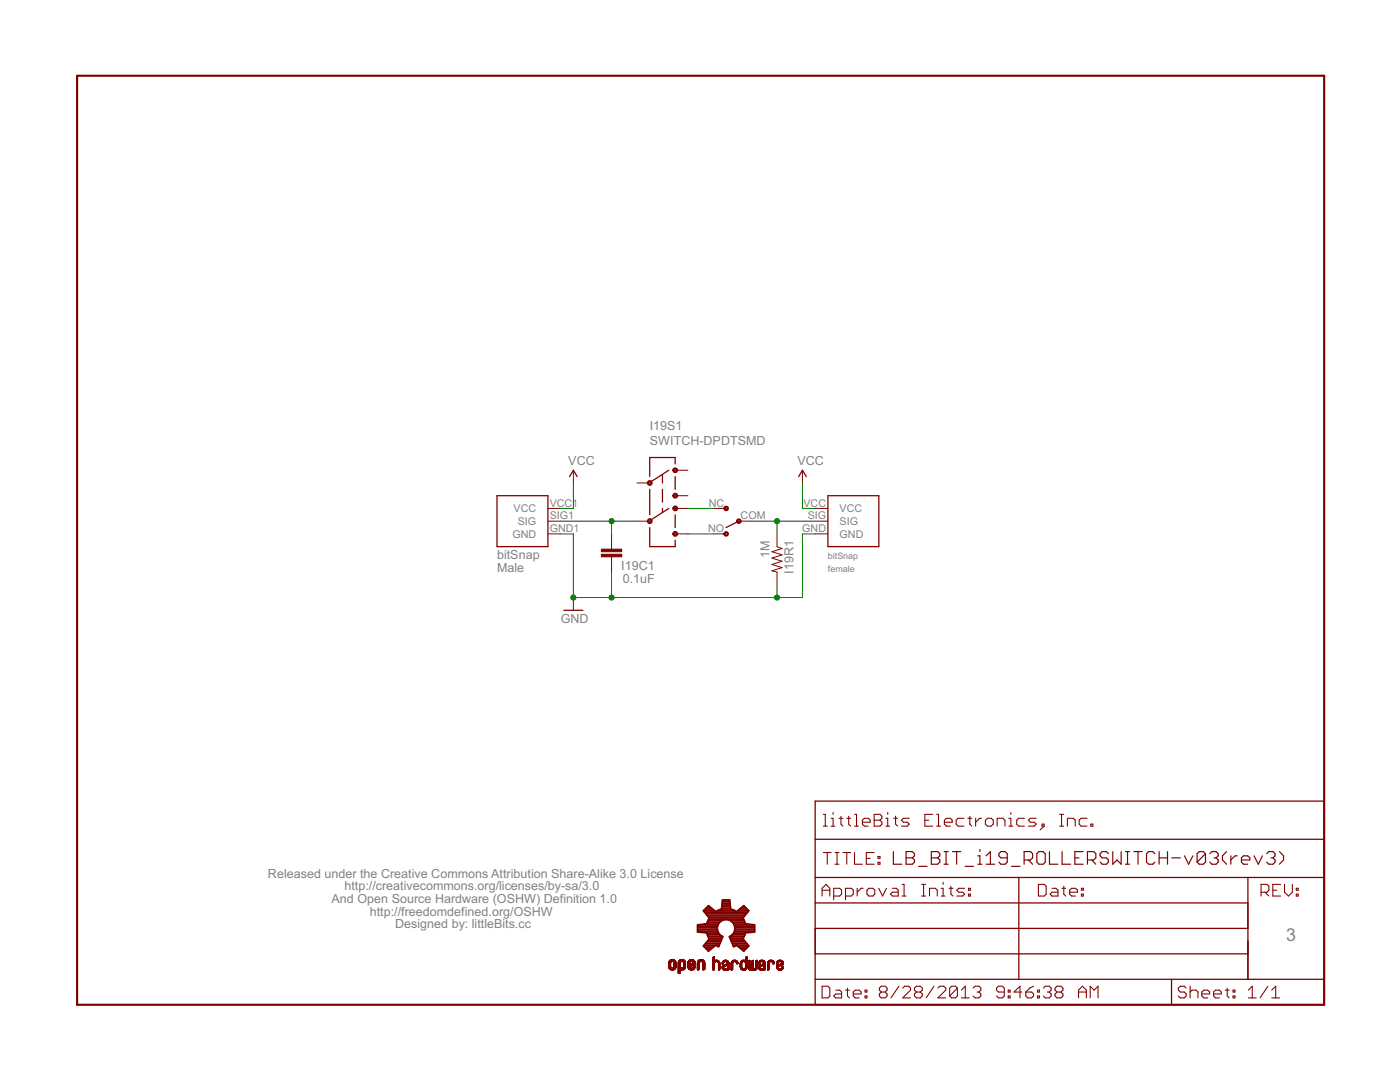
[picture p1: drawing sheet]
<svg xmlns="http://www.w3.org/2000/svg" width="279mm" height="216mm" viewBox="0 0 279 216" stroke-linecap="round" stroke-linejoin="round" font-family="sans-serif">
<g fill="none" stroke="#800000" stroke-width=".2">
<path d="M114.4 93.8v2.6M127.1 96.4h2.6M134.7 93.8h2.6M134.7 98.9h2.6M160.1 93.8v2.6M109.3 101.5h2.6M109.3 104h2.6M109.3 106.5h2.6M114.4 119.2v2.6M122 106.5v3.1M122 111.1v3.1M127.1 104h2.6"/>
<path d="M134.7 101.5h2.6M134.7 106.5h2.6M142.4 101.5h2.5M142.4 106.5h2.5M147.4 104h2.6M155.1 106.5v2.6l1 .4-2 .6 2 .6-2 .7 2 .6-2 .6 2 .7-2 .6 1 .3v2.5M162.7 101.5h2.5M162.7 104h2.5M162.7 106.5h2.5M133.5 192.9h.4M133.5 192.9h.3M133.5 192.8h.3"/>
<path d="M133.5 192.7h.3M133.5 192.6h.3M133.5 192.5h.3M133.5 192.4h.3M133.5 192.3h.3M133.5 192.2h.3M133.5 192.1h.3M133.5 192h.4M133.5 193.1h.5M133.5 193h.4M133.5 193.2h1.4M133.5 191.9h1.4"/>
<path d="M133.6 191.8h1.2M133.6 191.7h1.2M133.6 191.7h1.1M133.6 193.3h1.1M133.7 193.4h1M133.7 191.6h1M133.8 191.6h.8M133.8 193.5h.8M133.9 192.1h-.4M133.9 192h-.4M133.9 193.5h.6M133.9 191.5h.6"/>
<path d="M134 191.9l-.5 .1M134 191.9h-.5M134 191.5h.3M134 193.6h.3M134.3 191.9h.6M134.4 191.9h.5M134.5 193h.4M134.5 192h.4M134.5 192.9h.4M134.5 192.8h.4M134.5 192.7h.4M134.5 192.6h.4"/>
<path d="M134.5 192.5h.4M134.5 192.4h.4M134.5 192.3h.4M134.5 192.2h.4M134.5 192.1h.4M134.8 193.3h-1.2M134.8 193.2l-1.2 .1M134.9 193.1h-.6M134.9 193.1h-.5M135.4 194.1h.3M135.4 194h.3M135.4 193.9h.3"/>
<path d="M135.4 193.8h.3M135.4 193.7h.3M135.4 193.6h.3M135.4 193.6h.4M135.4 193.2h1.4M135.4 193.1h.6M135.4 193.1h.5M135.4 193h.4M135.4 192.9h.4M135.4 192.9h.3M135.4 192.8h.3M135.4 192.7h.3"/>
<path d="M135.4 192.6h.3M135.4 192.5h.3M135.4 192.4h.3M135.4 192.3h.3M135.4 192.2h.3M135.4 192.1h.3M135.4 192h.4M135.4 194.3h.1M135.4 191.8h1.3M135.5 191.7h1.2M135.6 194.2h-.2M135.6 191.6h1"/>
<path d="M135.7 191.6h.8M135.7 194.2h-.3M135.7 194.1h-.3M135.8 192.1h-.4M135.8 192h-.4M135.8 191.5h.6M135.9 191.9h-.5M135.9 191.5h.3M136 193.6h.2M136.2 191.9h.6M136.3 191.9h.5M136.4 193.5h-1"/>
<path d="M136.4 193h.4M136.4 192h.4M136.4 192.1h.4M136.4 192.9h.4M136.4 192.8h.4M136.4 192.7h.4M136.4 192.6h.4M136.4 192.5h.4M136.4 192.4h.4M136.4 192.3h.4M136.4 192.2h.4M136.5 193.5h-1.1"/>
<path d="M136.6 193.4h-1.2M136.7 193.3l-1.3 .1M136.7 193.3h-1.3M136.7 193.2l-1.3 .1M136.8 191.8l-1.4 .1M136.8 193.1h-.6M136.8 193.1h-.5M137.3 193h.4M137.3 192.9h.4M137.3 192.4h1.4M137.3 192.3h.3M137.3 192.2h.3"/>
<path d="M137.3 192.1h.4M137.3 193.1h.6M137.3 193.1h.5M137.3 192h.4M137.3 193.2h1.4M137.4 191.9h1.3M137.4 193.2h1.2M137.4 191.8h1.2M137.4 193.3h1.2M137.4 191.7h1.2M137.5 191.7h1.1M137.5 193.4h1"/>
<path d="M137.5 191.6h1M137.6 193.5h.8M137.6 191.5l.8 .1M137.7 192.1l-.4 .1M137.7 192h-.4M137.8 193.5h.5M137.8 192.8h-.5M137.8 191.5h.5M137.8 191.9l-.5 .1M137.9 191.9h-.6M137.9 193.6h.2M137.9 192.8h-.6"/>
<path d="M137.9 192.3h.8M137.9 191.5h.3M138 192.7h-.7M138.1 192.7h-.8M138.1 192.3h.6M138.2 191.9h.5M138.2 192.2h.5M138.2 192.6l-.9 .1M138.2 193.1h.5M138.2 191.9l.5 .1M138.3 192h.4M138.3 193h.4"/>
<path d="M138.3 192.2h.4M138.3 192.9h.4M138.3 192.6h-1M138.3 192.1h.4M138.4 192.8h.3M138.4 192.5l-1.1 .1M138.5 192.7h.2M138.6 192.5h-1.3M138.6 192.7h.1M138.6 192.4h-1.3M138.7 193.1h-.5M139.2 193.4h.4"/>
<path d="M139.2 193.3h.4M139.2 193.2h.4M139.2 193.1h.4M139.2 193h.4M139.2 192.9h.4M139.2 192.8h.4M139.2 192.7h.4M139.2 192.6h.4M139.2 192.5h.4M139.2 192.4h.4M139.2 192.3h.4M139.2 192.2h.4"/>
<path d="M139.2 192.1h.4M139.2 193.5h.2M139.3 191.9h1.3M139.3 191.8h1.3M139.3 191.7h1.2M139.4 191.6h1M139.5 193.5h-.3M139.5 191.5h.8M139.6 193.4h-.4M139.6 192.1h-.4M139.6 192h-.4M139.7 192h-.5"/>
<path d="M139.7 191.5h.5M139.7 191.9l-.5 .1M139.8 191.5h.3M139.8 191.9h-.6M140.1 191.9h.5M140.1 191.9l.5 .1M140.2 192h.4M140.2 192h.5M140.3 193.4h.4M140.3 193.3h.4M140.3 193.2h.4M140.3 193.1h.4"/>
<path d="M140.3 193h.4M140.3 192.9h.4M140.3 192.8h.4M140.3 192.7h.4M140.3 192.6h.4M140.3 192.5h.4M140.3 192.4h.4M140.3 192.3h.4M140.3 192.2h.4M140.3 192.1h.4M140.4 193.5h-.1M140.6 193.5h-.3"/>
<path d="M140.7 193.4h-.4M142.3 193.6h.1M142.3 193.4h.3M142.3 193.3h.3M142.3 193.2h.3M142.3 193.1h.3M142.3 193h.3M142.3 192.9h.3M142.3 192.8h.3M142.3 192.7h.3M142.3 192.6h.3M142.3 192.5h.3"/>
<path d="M142.3 192.4h.3M142.3 192.3h.3M142.3 192.2h.3M142.3 191.9h1.3M142.3 191.8h1.2M142.3 191.7h1.1M142.3 191.6h.3M142.3 191.5h.3M142.3 191.4h.3M142.3 191.3h.3M142.3 191.2h.3M142.3 191.1h.3"/>
<path d="M142.3 191h.3M142.4 190.9h.2M142.5 193.5h-.2M142.5 190.9h.1M142.6 193.5h-.3M142.6 192.1l-.3 .1M142.6 192.1h-.3M142.7 192h-.4M142.7 191.6h.6M142.8 191.6h.4M142.8 191.9l-.5 .1M142.9 191.9h-.6"/>
<path d="M143.1 191.9h.5M143.2 191.9l.4 .1M143.3 192h.3M143.3 192.1h.3M143.4 192.1l.3 .1M143.4 193.6h.1M143.4 193.4h.2M143.4 193.4h.3M143.4 193.3h.3M143.4 193.2h.3M143.4 193.1h.3M143.4 193h.3"/>
<path d="M143.4 192.9h.3M143.4 192.8h.3M143.4 192.7h.3M143.4 192.6h.3M143.4 192.5h.3M143.4 192.4h.3M143.4 192.3h.3M143.4 192.2h.3M143.6 193.5h-.2M144.1 193.2h.4M144.1 193.1h.3M144.1 193h.3"/>
<path d="M144.1 192.4h.2M144.1 192.3h.3M144.1 192.2h.3M144.1 193.3h.5M144.1 193.2l.4 .1M144.1 192.9h.4M144.2 193.3h.8M144.2 193.4h.8M144.3 193.4h.7M144.3 191.9h1.1M144.3 193.5h.7M144.3 191.8h1"/>
<path d="M144.4 192.3h-.3M144.4 191.7h.8M144.4 193.5h.6M144.4 192.1l-.3 .1M144.4 193h-.3M144.4 192.6h1.1M144.5 192.1h-.4M144.5 193.6h.5M144.5 192.9l-.4 .1M144.5 192h-.4M144.5 191.6h.6M144.5 192.6h1"/>
<path d="M144.5 192h-.3M144.6 191.6h.4M144.6 191.9l-.4 .1M144.6 192.8h-.5M144.7 192.5h.8M144.7 193.6h-.1M144.7 191.9h-.5M144.7 193.6h.1M144.8 192.8h-.7M144.8 193.3h.1M144.8 192.4h.7M144.9 191.9h.5"/>
<path d="M144.9 192.7h-.7M144.9 192.4h.6M145 192.7h-.7M145 191.9l.4 .1M145 192.3h.5M145.1 192h.3M145.1 192h.4M145.1 192.3h.4M145.1 192.1h.4M145.2 192.7h.3M145.2 192.3h.3M145.2 192.2h.3"/>
<path d="M145.2 192.1h.3M145.2 193.4h.3M145.2 193.3h.3M145.2 193.2h.3M145.2 193.1h.3M145.2 193h.3M145.2 192.9h.3M145.2 192.8h.3M145.2 193.6h.1M145.4 193.5h-.2M145.5 193.5h-.3M145.5 192.6l-1.2 .1"/>
<path d="M145.9 193.6h.1M145.9 193.4h.3M145.9 193.3h.3M145.9 193.2h.3M145.9 193.1h.3M145.9 193h.3M145.9 192.9h.3M145.9 192.8h.3M145.9 192.7h.3M145.9 192.6h.3M145.9 192.5h.3M145.9 192.4h.3"/>
<path d="M145.9 192.3h.3M145.9 192.2h.3M145.9 192.1h.3M146 191.9h1.2M146.1 191.8h1M146.1 193.5h-.2M146.2 191.7h.9M146.2 191.7h.8M146.2 193.5h-.3M146.3 192.1h-.4M146.3 192h-.3M146.3 191.6h.6"/>
<path d="M146.4 191.6h.4M146.4 191.9l-.4 .1M146.6 191.9h-.6M146.7 191.9h.5M146.8 191.9l.4 .1M146.9 192h.4M146.9 192.1h.4M147 192.1h.3M147 192.3h.3M147 192.2h.3M147 192.3h.2M147.3 192.2l-.3 .1"/>
<path d="M147.7 192.9h.3M147.7 192.8h.3M147.7 192.7h.3M147.7 192.6h.3M147.7 192.5h.3M147.7 192.4h.3M147.7 192.3h.3M147.7 193h.3M147.7 192.2h.3M147.8 193.1h.3M147.8 193.2h.3M147.8 193.2l.4 .1"/>
<path d="M147.8 193.3h.5M147.9 193.3h1.1M147.9 191.9h1.2M147.9 193.4h1M147.9 191.8h1.2M148 191.7h1.1M148 193.5h.8M148.1 193.5h.7M148.1 192.1h-.3M148.1 192h-.3M148.1 191.6h.6M148.2 193.6h.5"/>
<path d="M148.2 192h-.4M148.2 191.6h.5M148.3 191.9l-.5 .1M148.4 193.6h.1M148.4 191.9h-.6M148.5 193.6h.1M148.5 191.9h.6M148.5 193.3h.5M148.6 191.9h.5M148.6 193.3h.4M148.7 192h.4M148.7 193.1h.4"/>
<path d="M148.8 192.1h.3M148.8 191.6h.3M148.8 193h.3M148.8 192.9h.3M148.8 192.8h.3M148.8 192.7h.3M148.8 192.6h.3M148.8 192.5h.3M148.8 192.4h.3M148.8 192.3h.3M148.8 192.2h.3M148.8 191.5h.3"/>
<path d="M148.8 191.4h.3M148.8 191.3h.3M148.8 191.2h.3M148.8 191.1h.3M148.8 191h.3M148.9 190.9h.2M149 190.9h.1M149.1 193.2h-.4M149.1 193.1h-.3M149.4 193.2h.3M149.4 193.1h.3M149.4 193h.3"/>
<path d="M149.4 192.9h.3M149.4 192.8h.3M149.4 192.7h.3M149.4 192.6h.3M149.4 192.5h.3M149.4 192.4h.3M149.4 192.3h.3M149.4 192.2h.3M149.4 192.1h.3M149.4 192h.3M149.4 191.9h.3M149.4 191.8h.3"/>
<path d="M149.4 191.7h.3M149.4 193.3h1.6M149.4 193.3h.4M149.5 193.4h1.5M149.5 193.5h1.4M149.5 191.6h.2M149.6 191.6h.1M149.6 193.5h.6M149.7 193.6h.4M149.8 193.6h.1M149.9 193.6h.1M149.9 193.3h.6"/>
<path d="M150 193.3h.5M150.1 193.2h.3M150.1 193.1h.3M150.1 193h.3M150.1 192.9h.3M150.1 192.8h.3M150.1 192.7h.3M150.1 192.6h.3M150.1 192.5h.3M150.1 192.4h.3M150.1 192.3h.3M150.1 192.2h.3"/>
<path d="M150.1 192.1h.3M150.1 192h.3M150.1 191.9h.3M150.1 191.8h.3M150.1 191.7h.3M150.2 191.6h.2M150.3 193.5h.6M150.3 191.6h.1M150.4 193.6h.4M150.6 193.6h.1M150.6 193.3h.5M150.7 193.3h.4"/>
<path d="M150.7 193.2h.4M150.8 193.1h.3M150.8 193h.3M150.8 192.9h.3M150.8 192.8h.3M150.8 192.7h.3M150.8 192.6h.3M150.8 192.5h.3M150.8 192.4h.3M150.8 192.3h.3M150.8 192.2h.3M150.8 192.1h.3"/>
<path d="M150.8 192h.3M150.8 191.9h.3M150.8 191.8h.3M150.8 191.7h.3M150.9 191.6h.2M151 191.6h.1M151.4 193.2h.3M151.4 193.1h.3M151.4 193h.3M151.4 192.4h.1M151.4 192.3h.2M151.4 192.2h.3"/>
<path d="M151.4 193.2l.4 .1M151.4 192.9h.4M151.4 193.3h.5M151.4 193.3l.8 .1M151.4 192h.4M151.5 193.4h.8M151.6 191.8h1M151.6 193.5h.7M151.6 192.3h-.2M151.6 191.7h.9M151.7 193.5h.6M151.7 192.2h-.3"/>
<path d="M151.7 192.6h1M151.7 192.1h-.3M151.7 193.6h.5M151.7 192.9l-.3 .1M151.7 192h-.3M151.8 192.6h.9M151.8 191.6h.5M151.9 191.9l-.5 .1M151.9 192.8h-.5M151.9 192.5h.8M151.9 193.6h.1M152 191.9h-.5"/>
<path d="M152 192.8h-.6M152 193.3h.2M152 192.4h.7M152.1 191.9h.5M152.1 192.7h-.7M152.1 192.4h.6M152.2 191.9l.5 .1M152.2 192.7h-.7M152.3 192.3h.4M152.3 192h.4M152.4 192h.3M152.4 192.3h.3"/>
<path d="M152.4 192.1h.3M152.4 193.6h.2M152.4 193.4h.3M152.4 193.3h.3M152.4 193.2h.3M152.4 193.1h.3M152.4 193h.3M152.4 192.9h.3M152.4 192.8h.3M152.4 192.7h.3M152.4 192.2h.3M152.6 191.8l-1.1 .1"/>
<path d="M152.6 193.5h-.2M152.7 193.5h-.3M152.7 192.6l-1.1 .1M153.2 193.6h.1M153.2 193.4h.3M153.2 193.3h.3M153.2 193.2h.3M153.2 193.1h.3M153.2 193h.3M153.2 192.9h.3M153.2 192.8h.3M153.2 192.7h.3"/>
<path d="M153.2 192.6h.3M153.2 192.5h.3M153.2 192.4h.3M153.2 192.3h.3M153.2 192.2h.3M153.2 192.1h.3M153.2 192h.4M153.3 191.9h1.1M153.4 193.5h-.2M153.4 191.8h1M153.4 191.7h.9M153.5 193.5h-.3"/>
<path d="M153.5 191.7h.8M153.5 192.1h-.3M153.5 192h-.3M153.5 191.6h.7M153.6 191.6h.5M153.7 191.9l-.5 .1M153.8 191.9h-.5M153.9 191.9h.6M154.1 191.9h.4M154.1 192h.4M154.2 192h.3M154.2 192.1h.3"/>
<path d="M154.2 192.3h.2M154.2 192.2h.3M154.5 192.3h-.3M155 193.1h.3M155 193h.3M155 192.5h1.1M155 192.5h.3M155 192.4h.3M155 192.3h.3M155 192.2h.3M155 193.1h.4M155 193.2h.4"/>
<path d="M155 192h.4M155.1 193.3h.5M155.1 193.2l.4 .1M155.1 193.3h1.1M155.1 191.9h1.1M155.2 193.4h1M155.2 193.4h.9M155.2 191.8h1M155.2 193.5h.9M155.2 191.7h.9M155.3 191.7h.8M155.3 192.9h-.3"/>
<path d="M155.3 192.1h-.3M155.3 193.5h.7M155.4 192.9h-.4M155.4 192h-.4M155.4 191.6h.6M155.4 193.6h.5M155.4 191.6h.5M155.5 192.8h-.5M155.5 191.9l-.4 .1M155.6 192.8h-.6M155.6 191.9h-.5M155.6 193.6h.1"/>
<path d="M155.7 193.6h.1M155.7 192.7h-.7M155.7 191.9h.6M155.8 193.3h.5M155.8 192.7h-.8M155.8 192.3h.6M155.9 191.9l.4 .1M155.9 192.3h.5M155.9 192.6l-.9 .1M155.9 192h.4M156 192h.3M156 193.1h.3"/>
<path d="M156 192.1h.3M156 192.3h.4M156.1 193h.2M156.1 192.6h-1.1M156.1 192.2h.2M156.1 192.9h.3M156.2 192.8h.2M156.3 192.8h.1M156.3 193.2l-.4 .1M156.3 192.5h-.8M156.3 193.2h-.4M156.3 193.1h-.3"/>
<path d="M156.3 192.4h-.7M156.4 193h-.3M156.4 192.4h-.7"/>
</g>
<g fill="#800000" stroke="#800000" stroke-width=".2">
<path d="M120 109.6h4.1v.5h-4.1z"/>
<path d="M120 110.6h4.1v.5h-4.1z"/>
</g>
<g fill="none" stroke="#800000" stroke-width=".25">
<path d="M99.2 98.9h10.1v10.2h-10.1zM113.7 95.1l.7-1.3 .8 1.3M129.7 97.6v5.1M132.2 94.8v1.6M132.2 97.6v2.6M133.5 93.8l-3.6 2.3M134.7 92.6v-1.3h-5v3.8M134.7 95.1v2.5M159.4 95.1l.7-1.3 .8 1.3M165.2 98.9h10.2v10.2h-10.2zM129.7 105.3v3.8h5v-1.3M132.2 101.5v.7"/>
<path d="M133.5 101.5l-3.6 2.2M134.7 102.7v2.6M147.4 104l-2.5 1.3M112.5 121.8h3.8M162.7 159.9h101.6v40.6h-101.6zM162.7 175.1h101.6M162.7 167.5h101.6M203.3 175.1v20.3M249 175.1v20.3M162.7 195.4h101.6M162.7 180.2h86.3M162.7 185.3h86.3"/>
<path d="M162.7 190.3h86.3M233.8 195.4v5.1"/>
</g>
<g fill="#800000" stroke="#800000" stroke-width=".2">
<path d="M129.4 96a.49 .49 0 0 1 .7 .2 .49 .49 0 0 1-.3 .7 .49 .49 0 0 1-.6-.5h.2a.24 .24 0 0 1 .4-.2 .24 .24 0 0 1 0 .3 .24 .24 0 0 1-.3 0l-.3-.1z" fill-rule="evenodd"/>
<path d="M134.5 93.5a.49 .49 0 0 1 .7 .1 .49 .49 0 0 1-.3 .7 .49 .49 0 0 1-.6-.5h.2a.24 .24 0 0 1 .3-.2 .24 .24 0 0 1 .1 .4 .24 .24 0 0 1-.4-.1l-.2-.1z" fill-rule="evenodd"/>
<path d="M134.5 98.5a.49 .49 0 0 1 .7 .2 .49 .49 0 0 1-.3 .7 .49 .49 0 0 1-.6-.5h.2a.24 .24 0 0 1 .3-.2 .24 .24 0 0 1 .1 .4 .24 .24 0 0 1-.4-.1l-.2-.1z" fill-rule="evenodd"/>
<path d="M134.5 101.1a.49 .49 0 0 1 .7 .2 .49 .49 0 0 1-.3 .6 .49 .49 0 0 1-.6-.4h.2a.24 .24 0 0 1 .3-.3 .24 .24 0 0 1 .1 .4 .24 .24 0 0 1-.4 0l-.2-.1z" fill-rule="evenodd"/>
<path d="M134.5 106.2a.49 .49 0 0 1 .7 .1 .49 .49 0 0 1-.3 .7 .49 .49 0 0 1-.6-.5h.2a.24 .24 0 0 1 .3-.2 .24 .24 0 0 1 .1 .4 .24 .24 0 0 1-.4-.1l-.2-.1z" fill-rule="evenodd"/>
<path d="M129.4 103.6a.49 .49 0 0 1 .7 .2 .49 .49 0 0 1-.3 .7 .49 .49 0 0 1-.6-.5h.2a.24 .24 0 0 1 .4-.2 .24 .24 0 0 1 0 .4 .24 .24 0 0 1-.3-.1l-.3-.1z" fill-rule="evenodd"/>
<path d="M144.6 106.2a.46 .46 0 0 1 .7 .2 .46 .46 0 0 1-.3 .6 .46 .46 0 0 1-.6-.5h.3a.26 .26 0 0 1 .3-.2 .26 .26 0 0 1 .1 .4 .26 .26 0 0 1-.4-.1l-.3-.1z" fill-rule="evenodd"/>
<path d="M144.6 101.1a.46 .46 0 0 1 .7 .2 .46 .46 0 0 1-.3 .6 .46 .46 0 0 1-.6-.4h.3a.26 .26 0 0 1 .3-.3 .26 .26 0 0 1 .1 .4 .26 .26 0 0 1-.4 0l-.3-.1z" fill-rule="evenodd"/>
<path d="M147.2 103.6a.46 .46 0 0 1 .7 .2 .46 .46 0 0 1-.4 .7 .46 .46 0 0 1-.5-.5h.2a.26 .26 0 0 1 .3-.2 .26 .26 0 0 1 .1 .4 .26 .26 0 0 1-.4-.1l-.2-.1z" fill-rule="evenodd"/>
</g>
<path d="M15.4 15.1h248.9v185.4h-248.9z" fill="none" stroke="#800000" stroke-width=".42"/>
<g fill="none" stroke="#800000" stroke-width=".21">
<path d="M164.1 178.8v-1.6l.7-.7 .8 .7v1.6M164.1 177.6h1.5M164.3 170.1h1.6M164.3 162.5h.4v2.3M164.3 164.8h.8M165.1 170.1v2.3M165.9 164.8h.7M165.9 163.3h.4v1.5M166.3 162.1v.4M166.4 178.8h1.2l.4-.4v-.8l-.4-.4h-1.2v2.4M166.6 170.1h.8M166.6 172.4h.8"/>
<path d="M167 170.1v2.3M167.4 163.3h.8M167.8 162.9v1.5l.4 .4M168.2 170.1h1.6M168.7 178.8h1.2l.4-.4v-.8l-.4-.4h-1.2v2.4M169 170.1v2.3M169 163.3h.8M169.4 162.9v1.5l.4 .4M170.5 170.1v2.3h1.6M170.5 162.5h.4v2.3M170.5 164.8h.8M171.1 177.2v1.6"/>
<path d="M172.1 164.1h1.6v-.4l-.4-.4h-.8l-.4 .4v.7l.4 .4h.8M172.3 177.2h-.4l-.8 .8M172.9 171.3h.8M173 177.6l.4-.4h.8l.4 .4v.8l-.4 .4h-.8l-.4-.4zM174.5 170.1h-1.6v2.3h1.6M174.5 162.5h1.1l.4 .4v.4l-.4 .4 .4 .4v.3l-.4 .4h-1.1zM174.5 163.7h1.1M175.2 172.1h.4v.3h-.4zM175.2 170.9h.4v.4h-.4zM175.4 177.2l.7 1.6 .8-1.6M176.8 164.8h.8M176.8 163.3h.4v1.5"/>
<path d="M177.2 162.1v.4M178.1 177.2h.8l.4 .4v1.2h-1.2l-.4-.4 .4-.4h1.2M178.4 163.3h.7M178.7 162.9v1.5l.4 .4M180 176.5h.4v2.3M180 178.8h.8M181.5 163.3h-1.2l-.4 .4 .4 .4h.8l.4 .3-.4 .4h-1.2M183.9 176.5h.8M183.9 178.8h.8M184.3 176.5v2.3M184.6 163.7h.8M185.5 178.8v-1.6h1.2l.3 .4v1.2"/>
<path d="M186.1 162.5h-1.5v2.3h1.5M186.9 162.5h.4v2.3M186.9 164.8h.8M187.8 178.8h.8M187.8 177.2h.4v1.6M188.2 176.1v.4M188.5 164.1h1.5v-.4l-.3-.4h-.8l-.4 .4v.7l.4 .4h.8M189.4 177.2h.8M189.8 176.8v1.6l.4 .4M192.4 163.3h-1.2l-.4 .4v.7l.4 .4h1.2M192.5 177.2h-1.2l-.4 .4 .4 .4h.8l.4 .4-.4 .4h-1.2M193.1 163.3h.8"/>
<path d="M193.3 178.4h.4v.4h-.4zM193.3 177.2h.4v.4h-.4zM193.5 162.9v1.5l.4 .4M194.7 163.3v1.5M195.9 163.3h-.4l-.8 .8M196.7 163.7l.4-.4h.7l.4 .4v.7l-.4 .4h-.7l-.4-.4zM199 164.8v-1.5h1.2l.4 .4v1.1M201.3 164.8h.8M201.3 163.3h.4v1.5M201.7 162.1v.4M204.4 163.3h-1.1l-.4 .4v.7l.4 .4h1.1M206.8 163.3h-1.2l-.4 .4 .4 .4h.8l.4 .3-.4 .4h-1.2"/>
<path d="M207.2 176.5h1.2l.4 .3v1.6l-.4 .4h-1.2zM208 164.4h.4v.4h-.4zM208.4 164.8l-.8 .8M210 177.2h.7l.4 .4v1.2h-1.1l-.4-.4 .4-.4h1.1M211.5 162.5h.8M211.5 164.8h.8M211.9 162.5v2.3M211.9 177.2h.8M212.3 176.8v1.6l.4 .4M213 164.8v-1.5h1.2l.4 .4v1.1M213.5 178h1.5v-.4l-.4-.4h-.7l-.4 .4v.8l.4 .4h.7M215.8 178.4h.4v.4h-.4z"/>
<path d="M215.8 177.2h.4v.4h-.4zM216.9 163.3h-1.1l-.4 .4v.7l.4 .4h1.1M217.7 164.4h.4v.4h-.4zM251.7 178h1.2l.3-.4v-.8l-.3-.3h-1.2v2.3M252.5 178l.7 .8M254 177.6h.8M255.6 176.5h-1.6v2.3h1.6M256.3 176.5v1.5l.8 .8 .8-.8v-1.5M258.7 178.4h.4v.4h-.4zM258.7 177.2h.4v.4h-.4zM164.1 196.8h1.1l.4 .4v1.5l-.4 .4h-1.1zM166.8 197.6h.8l.4 .4v1.1h-1.2l-.4-.4 .4-.4h1.2"/>
<path d="M168.7 197.6h.8M169.1 197.2v1.5l.4 .4M170.3 198.3h1.6v-.3l-.4-.4h-.8l-.4 .4v.7l.4 .4h.8M172.6 198.7h.4v.4h-.4zM172.6 197.6h.4v.4h-.4zM175.9 198l-.4 .3v.4l.4 .4h.8l.3-.4v-.4l-.3-.3M175.9 198l-.4-.4v-.4l.4-.4h.8l.3 .4v.4l-.3 .4M175.9 198h.8M179.4 196.8l-1.6 2.3M180.2 197.2l.4-.4h.7l.4 .4v.4l-1.5 1.5h1.5M182.9 198l-.4 .3v.4l.4 .4h.8l.4-.4v-.4l-.4-.3M182.9 198l-.4-.4v-.4l.4-.4h.8l.4 .4v.4l-.4 .4"/>
<path d="M182.9 198h.8M186.4 196.8l-1.6 2.3M187.2 197.2l.4-.4h.7l.4 .4v.4l-1.5 1.5h1.5M191.1 197.2v1.5l-.4 .4h-.8l-.4-.4M191.1 197.2l-.4-.4h-.8l-.4 .4v1.5M191.1 197.2l-1.6 1.5M191.9 199.1h1.5M191.9 197.6l.7-.8v2.3M194.2 197.2l.4-.4h.8l.3 .4v.4l-.3 .4M195 198h.4M195.4 198l.3 .3v.4l-.3 .4h-.8l-.4-.4M200.4 198h-1.1l-.4-.4v-.4l.4-.4h.7l.4 .4v1.5l-.4 .4h-.7l-.4-.4"/>
<path d="M201.2 198.7h.4v.4h-.4zM201.2 197.6h.4v.4h-.4zM203.9 198h-1.5l1.2-1.2v2.3M204.7 198h1.2l.4 .3v.4l-.4 .4h-.8l-.4-.4zM206.3 196.8l-.8 .4-.8 .8M207.1 198.7h.4v.4h-.4zM207.1 197.6h.4v.4h-.4zM208.2 197.2l.4-.4h.8l.4 .4v.4l-.4 .4M209 198h.4M209.4 198l.4 .3v.4l-.4 .4h-.8l-.4-.4M210.9 198l-.3 .3v.4l.3 .4h.8l.4-.4v-.4l-.4-.3M210.9 198l-.3-.4v-.4l.3-.4h.8l.4 .4v.4l-.4 .4"/>
<path d="M210.9 198h.8M215.2 198h1.6M215.2 199.1v-1.5l.8-.8 .8 .8v1.5M217.6 199.1v-2.3l.8 .8 .7-.8v2.3M236.7 197.2l-.4-.4h-.7l-.4 .4v.4l.4 .4h.7l.4 .3v.4l-.4 .4h-.7l-.4-.4M237.5 198l.4-.4h.8l.4 .4v1.1M237.5 196.8v2.3M239.8 198.3h1.6v-.3l-.4-.4h-.8l-.4 .4v.7l.4 .4h.8M242.2 198.3h1.5v-.3l-.3-.4h-.8l-.4 .4v.7l.4 .4h.8M244.5 197.6h.8M244.9 197.2v1.5l.4 .4M246.1 198.7h.4v.4h-.4z"/>
<path d="M246.1 197.6h.4v.4h-.4zM249.1 199.1h1.6M249.1 197.6l.8-.8v2.3M253 196.8l-1.5 2.3M253.8 199.1h1.6M253.8 197.6l.8-.8v2.3"/>
</g>
<g fill="none" stroke="#800000" stroke-width=".23">
<path d="M178.3 169.9v2.5h1.7M180.8 169.9h1.3l.4 .4v.5l-.4 .4 .4 .4v.4l-.4 .4h-1.3zM180.8 171.2h1.3M183.3 172.9h1.7M185.9 169.9h1.2l.5 .4v.5l-.5 .4 .5 .4v.4l-.5 .4h-1.2zM185.9 171.2h1.2M188.4 172.4h.8M188.4 169.9h.8M188.8 169.9v2.5M190.1 169.9h1.6M190.9 169.9v2.5M192.6 172.9h1.7"/>
<path d="M195.1 172.4h.9M195.1 170.8h.5v1.6M195.6 169.5v.4M196.8 172.4h1.7M196.8 170.8l.9-.9v2.5M201 171.2h-1.3l-.4-.4v-.5l.4-.4h.9l.4 .4v1.7l-.4 .4h-.9l-.4-.4M201.9 172.9h1.6M204.4 171.6h1.3l.4-.4v-.9l-.4-.4h-1.3v2.5M205.2 171.6l.9 .8M207.3 169.9h.9l.4 .4v1.7l-.4 .4h-.9l-.4-.4v-1.7zM209.4 169.9v2.5h1.7M212 169.9v2.5h1.7"/>
<path d="M214.5 171.2h.8M216.2 169.9h-1.7v2.5h1.7M217 171.6h1.3l.4-.4v-.9l-.4-.4h-1.3v2.5M217.9 171.6l.8 .8M221.2 170.3l-.4-.4h-.8l-.5 .4v.5l.5 .4h.8l.4 .4v.4l-.4 .4h-.8l-.5-.4M222.1 169.9v2.5l.8-.8 .9 .8v-2.5M224.6 172.4h.8M224.6 169.9h.8M225 169.9v2.5M226.3 169.9h1.7M227.1 169.9v2.5M230.5 170.3l-.4-.4h-.9l-.4 .4v1.7l.4 .4h.9l.4-.4"/>
<path d="M231.3 171.2h1.7M231.3 169.9v2.5M233 169.9v2.5M233.8 171.2h1.7M236.4 170.8l.8 1.6 .9-1.6M240.6 170.3v1.7l-.4 .4h-.9l-.4-.4M240.6 170.3l-.4-.4h-.9l-.4 .4v1.7M240.6 170.3l-1.7 1.7M241.4 170.3l.5-.4h.8l.4 .4v.5l-.4 .4M242.3 171.2h.4M242.7 171.2l.4 .4v.4l-.4 .4h-.8l-.5-.4M244.8 169.9l-.8 .9v.8l.8 .8"/>
<path d="M245.6 170.8v1.6M246.9 170.8h-.4l-.9 .8M247.8 171.6h1.6v-.4l-.4-.4h-.8l-.4 .4v.8l.4 .4h.8M250.3 170.8l.8 1.6 .8-1.6M252.8 170.3l.4-.4h.9l.4 .4v.5l-.4 .4M253.6 171.2h.5M254.1 171.2l.4 .4v.4l-.4 .4h-.9l-.4-.4M255.3 169.9l.9 .9v.8l-.9 .8"/>
</g>
<g fill="none" stroke="#800000" stroke-width=".38">
<path d="M144.2 179.9h1.4M139.2 185.8h4M139.2 185.5h4M139.2 185.1h3.9M139.2 184.8h4M140.5 184.4h2.8M140.5 181.6h2M140.5 188.6h2.3M140.6 189h1.8M140.6 182h8.6M140.8 188.3h2.9M140.9 181.3h1.1"/>
<path d="M140.9 182.3h8M140.9 189.3h1M141.1 187.9h2.7M141.1 186.2h2.3M141.2 184.1h2.4M141.2 182.7h7.4M141.2 186.5h2.5M141.2 180.9h.4M141.3 183.7h2.7M141.3 189.7h.2M141.3 186.9h2.9M141.4 187.6h2.6"/>
<path d="M141.5 183.4h6.9M141.5 183h6.9M141.5 187.2h2.6M142.9 188.6h.6M143.3 184.4a1.8 1.8 0 0 0 .9 2.5l-.8 2-.6-.3-1.4 1.2-1-1 1.2-1.5-.5-1.2-1.9-.2v-1.3l1.9-.2 .5-1.2-1.2-1.5 1-1 1.4 1.2 1.2-.5 .2-1.8h1.4l.2 1.8 1.2 .5 1.4-1.2 1 1-1.1 1.5 .4 1.2 1.9 .2v1.3l-1.9 .2-.4 1.2 1.1 1.5-1 1-1.4-1.2-.6 .3-.8-2a1.8 1.8 0 0 0 .9-2.5M143.3 184.4a1.79 1.79 0 0 1 3.2 0M143.4 181.6h3M144 181.3h1.8M144.1 180.9h1.7M144.1 180.6h1.6M144.1 180.2h1.6M145.6 186.9h2.9"/>
<path d="M145.7 187.2h2.6M145.8 183.7h2.7M145.9 187.6h2.5M146 187.9h2.7M146.2 188.3h2.8M146.2 186.5h2.4M146.2 184.1h2.5M146.3 188.6h.6M146.4 186.2h2.3M146.5 184.4h2.8M146.6 185.8h4M146.6 184.8h4"/>
<path d="M146.7 185.5h3.9M146.7 185.1h3.9M147 188.6h2.3M147.3 181.6h2M147.5 189h1.7M147.8 181.3h1.2M147.9 189.3h1M148.2 180.9h.4M148.3 189.7h.2"/>
</g>
<path d="M114.4 96.4v5.1h-2.5M160.1 96.4v5.1h2.6M111.9 104h15.2M111.9 106.5h2.5v12.7h45.7v-12.7h2.6M122 104v2.5M122 114.2v5M137.3 101.5h5.1M137.3 106.5h5.1M150 104h12.7M155.1 104v2.5M155.1 116.7v2.5" fill="none" stroke="#008000" stroke-width=".2"/>
<g fill="#008000" stroke="#008000" stroke-width=".2">
<circle cx="155.1" cy="104" r=".51"/>
<circle cx="122" cy="104" r=".51"/>
<circle cx="114.4" cy="119.2" r=".51"/>
<circle cx="122" cy="119.2" r=".51"/>
<circle cx="155.1" cy="119.2" r=".51"/>
</g>
<text font-size="4" fill="#808080" x="256.7" y="187.8">3</text>
<g font-size="2.8" fill="#808080">
<text x="129.7" y="88.8">SWITCH-DPDTSMD</text>
<text x="129.7" y="85.7">I19S1</text>
<text x="113.4" y="92.8">VCC</text>
<text x="159.1" y="92.8">VCC</text>
<text x="99.2" y="111.6">bitSnap</text>
<text x="124" y="113.8">I19C1</text>
<text x="153.5" y="111.3" transform="rotate(-90 153.5 111.3)">1M</text>
<text x="99.2" y="114.1">Male</text>
<text x="124.3" y="116.3">0.1uF</text>
<text x="158.3" y="114.5" transform="rotate(-90 158.3 114.5)">I19R1</text>
<text x="111.9" y="124.3">GND</text>
<text x="53.5" y="175.1">Released under the Creative Commons Attribution Share-Alike 3.0 License</text>
<text x="68.7" y="177.6">http://creativecommons.org/licenses/by-sa/3.0</text>
<text x="66.2" y="180.2">And Open Source Hardware (OSHW) Definition 1.0</text>
<text x="73.8" y="182.7">http://freedomdefined.org/OSHW</text>
<text x="78.9" y="185.3">Designed by: littleBits.cc</text>
</g>
<g font-size="2.4" fill="#808080">
<text x="109.7" y="101.1">VCC1</text>
<text x="141.5" y="101.1">NC</text>
<text x="160.4" y="101.1">VCC</text>
<text x="102.3" y="107.3">GND</text>
<text x="102.5" y="102.2">VCC</text>
<text x="103.3" y="104.8">SIG</text>
<text x="109.7" y="103.6">SIG1</text>
<text x="109.7" y="106.2">GND1</text>
<text x="141.3" y="106.2">NO</text>
<text x="147.8" y="103.6">COM</text>
<text x="160.1" y="106.2">GND</text>
<text x="161.2" y="103.6">SIG</text>
<text x="167.6" y="102.2">VCC</text>
<text x="167.6" y="104.8">SIG</text>
<text x="167.6" y="107.3">GND</text>
</g>
<g font-size="2" fill="#808080">
<text x="165.2" y="111.6">bitSnap</text>
<text x="165.2" y="114.1">female</text>
</g>
</svg>
